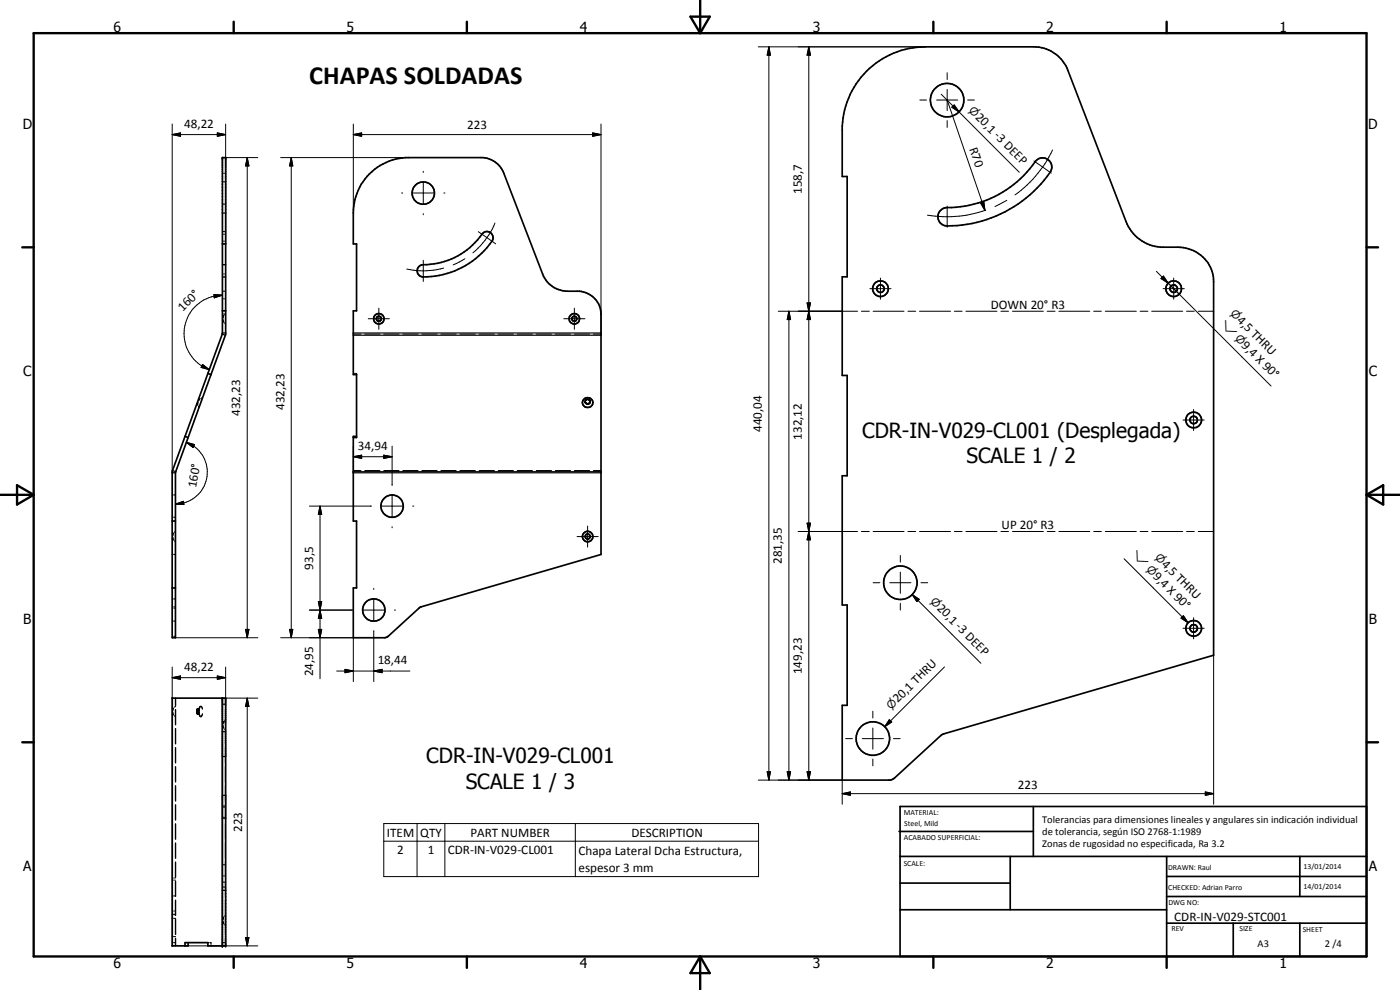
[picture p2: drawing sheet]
<svg xmlns="http://www.w3.org/2000/svg" width="420mm" height="297mm" viewBox="0 0 420 297" stroke-linecap="round" stroke-linejoin="round" font-family="sans-serif">
<g fill="none" stroke="#000" stroke-width=".51">
<path d="M260 21.4a25.1 25.1 0 0 1 17.7-7.3h32.5a10.8 10.8 0 0 1 10.3 7l17.4 45.4a12 12 0 0 0 10.4 7.7h5.2a10.6 10.6 0 0 1 10.7 10.3v112.1l-81.3 23.7-14.4 13.1-1 .6-14.7 .1v-22.5h1.4v-30.1h-1.4v-38.8h1.4v-30.1h-1.4v-29.5h1.4v-30.1h-1.4v-15.2a25.2 25.2 0 0 1 7.2-16.4zM66.7 47.3h1v52.9l-15 41.5v49.6h-1l.1-50.1 14.9-41.3zM66.7 73.2h1M125.8 79.9l.6-.4a22.5 22.5 0 0 0 18.7-9.7 1.83 1.83 0 0 1 2.3 .2 1.83 1.83 0 0 1 .2 2.3 24.7 24.7 0 0 1-21.2 10.7 1.84 1.84 0 0 1-.6-3.1zM282.1 63.2l1.4-.8a33.1 33.1 0 0 0 27.7-14.4 2.76 2.76 0 0 1 3.6 .1 2.76 2.76 0 0 1 .4 3.6 37.3 37.3 0 0 1-31.7 16 2.76 2.76 0 0 1-1.4-4.5zM66.7 93.3h1M62.4 112.1l.9 .3M55.5 130.9l1 .4M107 130.9h-1v25.4h1v20.1h-1v14.9l10-.1 10.4-9.1 54-15.7v-72.2a6.9 6.9 0 0 0-6.5-6.8h-3.6a8 8 0 0 1-7.5-5.2l-11.6-30.2a7.4 7.4 0 0 0-6.2-4.7h-23.3a16.7 16.7 0 0 0-15.7 16.6v9.3h1v20.1h-1v19.1h1v18.9h-1M175.6 120.5l.1 .4 .6 .3M176.3 121.2h.2M177 120.9l-.5 .3"/>
<path d="M177 120.9a.71 .71 0 0 0-.3-1 .71 .71 0 0 0-1 .4 .71 .71 0 0 0 .6 .9M177.1 120.5l-.1 .4M51.7 156.3h1M51.7 176.4h1M59.2 212.9l.1-.2a1.09 1.09 0 0 1 0 1.5l-.2-.4zM59.4 212.8l-.1 .3 .1 1.1M66.7 209.5v74.3M269.8 249.5h40.3M270.1 242h140v45h-140zM270.1 257h140M303.2 257v16M310.1 242v15"/>
<path d="M350.1 257v30M390.1 257v12M270.1 265h33.1M270.1 273h80M350.1 277h60M350.1 269h60M350.1 263h60M370.1 277v10M390.1 277v10M56.5 282.8v1h-4.8v-74.3h16v74.3h-5.3v-1h-6.9v1"/>
<circle cx="284.2" cy="30.1" r="5"/>
<circle cx="127" cy="57.9" r="3.4"/>
<circle cx="113.7" cy="95.7" r="1.57"/>
<circle cx="113.7" cy="95.6" r=".76"/>
<circle cx="172.3" cy="95.6" r=".74"/>
<circle cx="172.4" cy="95.7" r="1.57"/>
<circle cx="264.2" cy="86.6" r="2.36"/>
<circle cx="264.3" cy="86.6" r="1.13"/>
<circle cx="352.2" cy="86.6" r="2.35"/>
<circle cx="352.2" cy="86.6" r="1.12"/>
<circle cx="176.4" cy="120.8" r="1.52"/>
<circle cx="358.2" cy="126" r="2.36"/>
<circle cx="358.3" cy="126" r="1.13"/>
<circle cx="117.7" cy="151.9" r="3.4"/>
<circle cx="176.4" cy="161" r=".76"/>
<circle cx="176.4" cy="161" r="1.57"/>
<circle cx="270.2" cy="174.8" r="5"/>
<circle cx="112.2" cy="183" r="3.4"/>
<circle cx="358.2" cy="188.5" r="1.13"/>
<circle cx="358.2" cy="188.5" r="2.36"/>
<circle cx="262" cy="221.6" r="5"/>
</g>
<g fill="none" stroke="#000" stroke-width=".35">
<path d="M66.7 54.6h.4M67.4 54.6h.3M66.7 63.9h1M66.7 79.4h.4M66.7 69.5h.4M66.7 61.3h.4M67.4 79.4h.3M67.4 69.5h.3M67.4 61.3h.3M66.7 99.9h1M66.7 94.9h.1M66.7 96.4h.1"/>
<path d="M66.7 87.4h.4M66.7 83.1h.4M66.9 94.9h.1M66.9 96.4h.1M66.9 94.9v.5M66.9 95.9v.5M66.9 96.4l.3 .3M67.2 94.6l-.3 .3M67.4 87.4h.3M67.4 83.1h.3M67.5 96.9l.2 .3M67.7 94.1l-.2 .3"/>
<path d="M106 99.9h74.4M59.6 119.8h.1M59.7 119.8h.1M59.8 119.8h.1M59.8 119.8l-.2 .5M60.1 119.6l-.3 .2M60.8 119.3l-.4 .2M66.7 100.2l.9 .4M106 112.1h.4M106 100.6h74.4M106.7 112.1l.3 .1M107 112.3v.1"/>
<path d="M176 119.8l-.4 .6M176.7 119.8l.4 .7M59.1 121.2h.1M59.2 121.2h.1M59.3 121.2l.1 .4M59.4 120.8l-.1 .4M59.6 121.9l.1 .4M51.7 141.9h1M51.7 155.2h.3M51.7 148.5h.3M51.8 141.2l.9 .3M52.1 159.9l-.3 .3"/>
<path d="M52.4 155.2h.3M52.4 148.5h.3M52.7 159.4l-.3 .3M106 141.9h74.4M106 141.5h74.4M51.7 160.2h.1M51.7 161.7h.1M51.7 166.4h.3M51.7 179.7h.3M51.8 160.2v.5M51.8 161.2v.5M51.8 161.7l.3 .3"/>
<path d="M52.4 166.4h.3M52.4 179.7h.3M52.4 162.3l.3 .3M51.7 186.4h.3M52.4 186.4h.3M51.7 212.7h.1M51.7 214.2h.1M51.8 209.5v74.3M51.8 212.7v.5M51.8 213.7v.5M51.8 214.2l.3 .3M52.1 212.5l-.3 .2"/>
<path d="M52.4 214.8l.3 .3M52.7 209.5v2.3M52.7 212.9v4.6M52.7 218.6v4.6M52.7 211.9l-.3 .3M59.3 212.7h.1M59.3 214.2h.1M59.4 214.2l.2 .2M59.4 214.2h.1M59.5 212.7l.2 .4v.8l-.2 .3M59.5 214.2h.1M59.6 212.5l-.2 .3"/>
<path d="M59.7 213.8l.4 1.1M59.8 214.7l.3 .2M60.1 212h.4l.2 .8M60.1 212l-.4 1.1M60.1 212l-.3 .3M60.7 214.2l-.2 .7h-.4M66.7 209.5v74.3M66.7 219.5h1M66.7 216.6h1M66.7 211.3h1M66.7 216.7h.1M66.7 218.2h.1"/>
<path d="M66.9 216.7h.1M66.9 218.2h.1M66.9 216.7v.5M66.9 217.7v.5M66.9 218.2l.3 .3M67.2 216.5l-.3 .2M67.5 218.8l.2 .2M67.7 215.9l-.2 .3M52.7 224.3v4.6M52.7 230v4.6M52.7 235.8v4.5M66.7 238.6h1"/>
<path d="M66.7 227h1M52.7 241.5v4.5M52.7 247.2v4.6M52.7 252.9v4.6M52.7 258.7v4.5M66.7 245.5h1M66.7 241.9h.4M66.7 259.5h.4M67.4 241.9h.3M67.4 259.5h.3M51.7 275.5h.3M51.7 268.8h.3"/>
<path d="M51.7 274.3h.3M52.4 275.5h.3M52.4 268.8h.3M52.4 274.3h.3M52.7 264.4v4.5M52.7 270.1v4.6M52.7 275.8v4.6M66.7 267.1h1M66.7 275.4h.1M66.7 276.9h.1M66.7 264.7h.4M66.7 266.1h.4"/>
<path d="M66.9 275.4h.1M66.9 276.9h.1M66.9 275.4v.5M66.9 276.4v.5M66.9 276.9l.3 .3M67.2 275.1l-.3 .3M67.4 264.7h.3M67.4 266.1h.3M67.5 277.5l.2 .2M67.7 274.6l-.2 .2M51.7 282.8h.3M51.7 281h.3"/>
<path d="M52.4 282.8h.3M52.4 281h.3M52.7 281.5v2.3M62.4 282.8h.3M63 282.8h.3v.4M63.3 283.5v.3M66.7 282.8h.4M67.4 282.8h.3"/>
</g>
<g fill="none" stroke="#000" stroke-width=".3">
<path d="M227.6 14.1h50.1M230.7 14.1l.5 2.5h-1zM230.7 14.1v220M242.7 14.1l.5 2.5h-1zM242.7 14.1v220M51.7 37.2v104.7M65.2 39.9l2.5 .5-2.5 .5zM67.7 37.2v36M106 37.2v26.7M177.9 39.9l2.5 .5-2.5 .5zM180.4 37.2v63.4M276 30h2.1"/>
<path d="M281.1 30h6.3M282.5 28.3l5.3 5.3M284.3 30h.1M284.3 30l11.3 33.2M284.3 21.8v2.1M284.3 26.8v6.4M284.3 36.2v2M285.7 32.2l.7-.7 1.4 2.1zM287.8 33.6l18.1 18.1M290.4 30h2M51.7 40.4l2.5-.5v1zM51.7 40.4h16"/>
<path d="M66.7 52h.4M67.4 52h.3M67.7 47.3h9.7M74.2 47.3l.5 2.5h-1zM74.2 47.3v144M84.2 47.3h38.5M87.4 47.3l.5 2.5h-1zM87.4 47.3v144M106 40.4l2.5-.5v1zM106 40.4h74.4M120.5 57.9h.4M123.9 57.9h6.3"/>
<path d="M127 51.4v.3M127 54.7v6.4M133.2 57.9h.4M310.3 48.3l2.6 1.8M312.9 50.1a34 34 0 0 1-8.3 8.4M312.9 50.1l2.6 1.8M315.9 45l-3 5.1M66.7 70.3h.4M66.7 72.3h.4M67.4 70.3h.3M67.4 72.3h.3M127 64.1v.3"/>
<path d="M127 78.1v6.4M139.5 77.6l-3.5 1.9M143.5 69.5l2.6 1.8M146.1 71.3l-1.9 2.4-2.3 2.2M146.1 71.3l2.6 1.9M148.5 66.9l-.8 1.8-1.6 2.6M284.3 61.8v6.4M294.3 61l1-.4 .3 2.6zM295.8 63.1a35.5 35.5 0 0 1-17.5 1.5M302.2 60.1l-3.6 1.9M64.2 88.3l2.5 .3-2.4 .8zM66.7 82.2h.4"/>
<path d="M66.7 89.7h.4M66.7 83.1h.4M66.7 94.2h.4M66.7 88.6a11.7 11.7 0 0 0-10.5 6.8 11.5 11.5 0 0 0 4.4 14.4l2.2 1.1M67.4 82.2h.3M67.4 89.7h.3M67.4 83.1h.3M67.4 94.2h.3M110.5 95.6h6.4M113.7 92.5v6.3M133.2 80.4a23.3 23.3 0 0 1-11.1 .3M169.2 95.6h6.3"/>
<path d="M172.4 92.5v6.3M233.6 93.4h23.8M236.8 93.4l.5 2.5h-1zM236.8 93.4v140.7M242.2 90.9h1l-.5 2.5zM242.2 90.9l1 5h-1l1-5zM242.7 93.4l.5 2.5h-1zM258.5 93.4h2.4M261.1 86.6h6.3M262 93.4h9.3M264.2 83.4v6.4M272.5 93.4h2.3"/>
<path d="M276 93.4h9.3M286.4 93.4h2.3M289.9 93.4h9.3M300.4 93.4h2.3M303.9 93.4h9.2M314.3 93.4h2.3M317.8 93.4h9.3M328.2 93.4h2.3M331.7 93.4h9.3M342.2 93.4h2.3M345.6 93.4h9.4M347 81.4l6.9 6.9"/>
<path d="M348.4 83.6l.8-.8 1.4 2.2zM349.1 86.6h6.3M349.2 82.8l1.4 2.2-2.2-1.4zM350.6 85l30.9 30.8M352.2 83.4v6.4M356.1 93.4h2.3M359.6 93.4h4.6M60.8 109.3l2 1.6-2.4-.7zM106 100.2h2.3M109.5 100.2h4.5M115.2 100.2h4.5M120.9 100.2h4.6"/>
<path d="M126.6 100.2h4.6M132.3 100.2h4.6M138 100.2h4.7M143.8 100.2h4.6M149.5 100.2h4.6M155.2 100.2h4.6M160.9 100.2h4.6M166.7 100.2h4.5M172.4 100.2h4.5M178.1 100.2h2.3M55.9 132.7l2.5 .7-.5 .9zM55.9 132.7a9.5 9.5 0 0 1 4.2 15 10 10 0 0 1-5 3.2l-2.4 .4"/>
<path d="M106 137l2.5-.4v.9zM106 137h11.7M106 133.9v8M115.2 136.6l2.5 .4-2.5 .5zM117.7 133.9v11.8M355 126h6.4M358.2 122.9v6.3M52.7 151.3l2.4-.9 .1 1zM92.9 151.8h18.6M96 151.8l.6 2.5h-1.1zM96 151.8v51.9M106 141.2h2.3"/>
<path d="M109.5 141.2h4.5M114.5 151.8h6.4M115.2 141.2h4.5M117.7 148.7v6.3M117.7 158v.4M120.9 141.2h4.6M123.9 151.8h.3M126.6 141.2h4.6M132.3 141.2h4.6M138 141.2h4.7M143.8 141.2h4.6M149.5 141.2h4.6"/>
<path d="M155.2 141.2h4.6M160.9 141.2h4.6M166.7 141.2h4.5M172.4 141.2h4.5M176.3 157.8v6.4M178.1 141.2h2.3M239.6 159.5h17.8M242.2 157h1l-.5 2.5zM242.2 157l1 5h-1l1-5zM242.7 159.5l.5 2.5h-1zM258.5 159.5h2.4M262 159.5h9.3"/>
<path d="M272.5 159.5h2.3M276 159.5h9.3M286.4 159.5h2.3M289.9 159.5h9.3M300.4 159.5h2.3M303.9 159.5h9.2M314.3 159.5h2.3M317.8 159.5h9.3M328.2 159.5h2.3M331.7 159.5h9.3M342.2 159.5h2.3M345.6 159.5h9.4"/>
<path d="M356.1 159.5h2.3M359.6 159.5h4.6M112.2 176.5v.4M112.2 179.9v6.3M173.2 161h6.3M262 174.8h2.1M267 174.8h6.4M270.2 166.7v2M270.2 171.7v6.3M273.8 178.4l2.1 1.4-.7 .7zM273.8 178.4l20.6 20.6M276.4 174.8h2"/>
<path d="M337.3 167.6l19.3 19.3M51.7 182.5h.3M51.7 182.1h.3M51.7 190.9h.3M52.4 182.5h.3M52.4 182.1h.3M52.4 190.9h.3M52.7 191.3h24.7M73.7 188.8h1l-.5 2.5zM84.2 191.3h21.8v13.2M86.9 188.8h1l-.5 2.5zM92.9 183h13.1"/>
<path d="M95.5 180.5h1.1l-.6 2.5zM95.5 188.8h1.1l-.6 2.5zM95.5 180.5h1.1l-1.1 5h1.1zM96 183l.6 2.5h-1.1zM109 183h6.3M112.2 189.2v15.3M118.4 183h.3M270.2 181v2M354.4 185.5l.8-.8 1.4 2.2zM355 188.5h6.4M355.2 184.7l1.4 2.2-2.2-1.4zM358.2 185.3v6.4"/>
<path d="M364.2 196.6v44.7M51.7 203.3l2.5-.5v1zM51.7 200.2v9.3M51.7 203.3h16M52.7 209.5v2.3M52.7 212.9v4.6M52.7 218.6v4.6M65.2 202.8l2.5 .5-2.5 .5zM66.7 209.5h10.7M67.6 209.5v2.3M67.6 212.9v4.6M67.6 218.6v4.6"/>
<path d="M67.7 200.2v9.3M74.2 209.5l.5 2.5h-1zM74.2 209.5v74.3M101 201.3h22M103.5 200.8l2.5 .5-2.5 .5zM112.2 201.3l2.5-.5v1zM261.9 213.4v2M261.9 218.4v6.4M266.9 215.9l.7 .7-2.1 1.5zM283.5 200.1l-18 18M52.7 224.3v4.6M52.7 230v4.6"/>
<path d="M52.7 235.8v4.5M67.6 224.3v4.6M67.6 230v4.6M67.6 235.8v4.5M227.6 234.1h25.2v7.2M230.2 231.6h1l-.5 2.5zM236.3 231.6h1l-.5 2.5zM242.2 231.6h1l-.5 2.5zM252.8 238.1l2.4-.5v1zM252.8 238.1h111.4M253.8 221.6h2M258.8 221.6h6.3"/>
<path d="M261.9 227.8v2M268.1 221.6h2.1M361.7 237.6l2.5 .5-2.5 .5zM52.7 241.5v4.5M52.7 247.2v4.6M52.7 252.9v4.6M52.7 258.7v4.5M66.7 245.2h.4M66.7 242.2h.4M67.4 245.2h.3M67.4 242.2h.3M67.6 241.5v4.5"/>
<path d="M67.6 247.2v4.6M67.6 252.9v4.6M67.6 258.7v4.5M115.2 247.1h112.5v15.9h-112.5zM115.2 252.4h112.5M125.2 247.1v15.9M133.5 247.1v15.9M172.7 247.1v15.9M51.7 264.1h.3M51.7 263.4h.3M51.7 273.3h.3M51.7 274.4h.3"/>
<path d="M52.4 264.1h.3M52.4 263.4h.3M52.4 273.3h.3M52.4 274.4h.3M52.7 264.4v4.5M52.7 270.1v4.6M52.7 275.8v4.6M66.7 262.8h.4M67.4 262.8h.3M67.6 264.4v4.5M67.6 270.1v4.6M67.6 275.8v4.6"/>
<path d="M52.7 281.5v2.3M55.5 283.8h21.9M67.6 281.5v2.3M73.7 281.3h1l-.5 2.5z"/>
</g>
<g fill="#000">
<circle cx="66.7" cy="47.3" r=".25"/>
<circle cx="67.7" cy="47.3" r=".25"/>
<circle cx="66.9" cy="96.4" r=".18"/>
<circle cx="66.9" cy="94.9" r=".18"/>
<circle cx="176" cy="119.8" r=".18"/>
<circle cx="176.7" cy="119.8" r=".18"/>
<circle cx="59.3" cy="121.2" r=".18"/>
<circle cx="175.6" cy="120.5" r=".18"/>
<circle cx="177.1" cy="120.5" r=".18"/>
<circle cx="51.8" cy="161.7" r=".18"/>
<circle cx="66.7" cy="209.5" r=".25"/>
<circle cx="66.9" cy="275.4" r=".18"/>
<circle cx="66.7" cy="283.8" r=".25"/>
<circle cx="67.7" cy="283.8" r=".25"/>
</g>
<g fill="none" stroke="#000" stroke-width=".71">
<path d="M10.1 9.9h400v277.1h-400zM70.1 6.5v3.4M140.1 6.5v3.4M207.2 5h5.8l-2.9 4.9zM210.1 0v9.9M280.1 6.5v3.4M350.1 6.5v3.4M6.7 74.2h3.4M410.1 74.2h3.5M.1 148.5h10M5.1 145.6l5 2.9-5 2.9zM410.1 148.5h10"/>
<path d="M410.1 148.5l5-2.9v5.8zM6.7 222.7h3.4M410.1 222.7h3.5M70.1 287v3.4M140.1 287v3.4M210.1 287v10M210.1 287l2.9 5h-5.8zM280.1 287v3.4M350.1 287v3.4"/>
</g>
<g fill="#000">
<path d="M230.7 14.1l.5 2.5h-1zM242.7 14.1l.5 2.5h-1zM51.7 40.4l2.5-.5v1zM106 40.4l2.5-.5v1zM285.7 32.2l.7-.7 1.4 2.1zM65.2 39.9l2.5 .5-2.5 .5zM74.2 47.3l.5 2.5h-1zM87.4 47.3l.5 2.5h-1zM177.9 39.9l2.5 .5-2.5 .5zM294.3 61l1-.4 .3 2.6zM64.2 88.3l2.5 .3-2.4 .8zM236.8 93.4l.5 2.5h-1z"/>
<path d="M242.2 90.9h1l-.5 2.5zM242.7 93.4l.5 2.5h-1zM349.2 82.8l1.4 2.2-2.2-1.4zM60.8 109.3l2 1.6-2.4-.7zM55.9 132.7l2.5 .7-.5 .9zM106 137l2.5-.4v.9zM115.2 136.6l2.5 .4-2.5 .5zM52.7 151.3l2.4-.9 .1 1zM96 151.8l.6 2.5h-1.1zM242.2 157h1l-.5 2.5zM242.7 159.5l.5 2.5h-1zM273.8 178.4l2.1 1.4-.7 .7z"/>
<path d="M73.7 188.8h1l-.5 2.5zM86.9 188.8h1l-.5 2.5zM95.5 180.5h1.1l-.6 2.5zM95.5 188.8h1.1l-.6 2.5zM96 183l.6 2.5h-1.1zM355.2 184.7l1.4 2.2-2.2-1.4zM51.7 203.3l2.5-.5v1zM65.2 202.8l2.5 .5-2.5 .5zM74.2 209.5l.5 2.5h-1zM103.5 200.8l2.5 .5-2.5 .5zM112.2 201.3l2.5-.5v1zM266.9 215.9l.7 .7-2.1 1.5z"/>
<path d="M230.2 231.6h1l-.5 2.5zM236.3 231.6h1l-.5 2.5zM242.2 231.6h1l-.5 2.5zM252.8 238.1l2.4-.5v1zM361.7 237.6l2.5 .5-2.5 .5zM73.7 281.3h1l-.5 2.5z"/>
</g>
<text font-size="7.9" x="92.8" y="25.3">CHAPAS SOLDADAS</text>
<g font-size="6.3">
<text x="258.7" y="131.4">CDR-IN-V029-CL001 (Desplegada)</text>
<text x="290.1" y="138.9">SCALE 1 / 2</text>
<text x="127.9" y="229">CDR-IN-V029-CL001</text>
<text x="139.8" y="236.6">SCALE 1 / 3</text>
</g>
<g font-size="4.2">
<text x="34" y="9.6">6</text>
<text x="104" y="9.6">5</text>
<text x="174" y="9.6">4</text>
<text x="244" y="9.6">3</text>
<text x="314" y="9.6">2</text>
<text x="384" y="9.6">1</text>
<text x="6.8" y="38.7">D</text>
<text x="410.6" y="38.7">D</text>
<text x="7" y="112.9">C</text>
<text x="410.8" y="112.9">C</text>
<text x="7" y="187.1">B</text>
<text x="410.8" y="187.1">B</text>
<text x="7" y="261.4">A</text>
<text x="410.8" y="261.4">A</text>
<text x="34" y="290.4">6</text>
<text x="104" y="290.4">5</text>
<text x="174" y="290.4">4</text>
<text x="244" y="290.4">3</text>
<text x="314" y="290.4">2</text>
<text x="384" y="290.4">1</text>
</g>
<g font-size="3.9">
<text x="292.6" y="35.3" transform="rotate(45 292.6 35.3)">20,1 -3 DEEP</text>
<text x="55.2" y="38.3">48,22</text>
<text x="140.2" y="38.8">223</text>
<text x="290.9" y="44.6" transform="rotate(71 290.9 44.6)">R70</text>
<text x="240.7" y="58.3" transform="rotate(-90 240.7 58.3)">158,7</text>
<text x="54.9" y="93.6" transform="rotate(-46 54.9 93.6)">160°</text>
<text x="297.3" y="92.6">DOWN 20° R3</text>
<text x="371.1" y="96.2" transform="rotate(45 371.1 96.2)">4,5 THRU</text>
<text x="372.4" y="103.8" transform="rotate(45 372.4 103.8)">9,4 X 90°</text>
<text x="72.1" y="124.8" transform="rotate(-90 72.1 124.8)">432,23</text>
<text x="85.3" y="123" transform="rotate(-90 85.3 123)">432,23</text>
<text x="228.7" y="129.6" transform="rotate(-90 228.7 129.6)">440,04</text>
<text x="240.7" y="132" transform="rotate(-90 240.7 132)">132,12</text>
<text x="107.4" y="135">34,94</text>
<text x="58.9" y="146.5" transform="rotate(-80 58.9 146.5)">160°</text>
<text x="300.6" y="158.7">UP 20° R3</text>
<text x="94" y="170.9" transform="rotate(-90 94 170.9)">93,5</text>
<text x="234.7" y="169.2" transform="rotate(-90 234.7 169.2)">281,35</text>
<text x="345.9" y="173.1" transform="rotate(45 345.9 173.1)">9,4 X 90°</text>
<text x="348.4" y="169.5" transform="rotate(45 348.4 169.5)">4,5 THRU</text>
<text x="281" y="182.7" transform="rotate(45 281 182.7)">20,1 -3 DEEP</text>
<text x="55.2" y="201.3">48,22</text>
<text x="94" y="202.9" transform="rotate(-90 94 202.9)">24,95</text>
<text x="113.4" y="199.3">18,44</text>
<text x="240.7" y="202.3" transform="rotate(-90 240.7 202.3)">149,23</text>
<text x="269.4" y="211.1" transform="rotate(-45 269.4 211.1)">20,1 THRU</text>
<text x="305.5" y="236.6">223</text>
<text x="72.7" y="249.6" transform="rotate(-90 72.7 249.6)">223</text>
<text x="116.1" y="251">ITEM</text>
<text x="126.1" y="251">QTY</text>
<text x="141.2" y="251">PART NUMBER</text>
<text x="189.5" y="251">DESCRIPTION</text>
<text x="119.2" y="256.3">2</text>
<text x="128.4" y="256.3">1</text>
<text x="134.4" y="256.3">CDR-IN-V029-CL001</text>
<text x="173.6" y="256.4">Chapa Lateral Dcha Estructura,</text>
<text x="173.6" y="261.7">espesor 3 mm</text>
<text x="352.4" y="276.3">CDR-IN-V029-STC001</text>
</g>
<g font-size="3.3">
<text x="290.6" y="33.4" transform="rotate(45 290.6 33.4)">n</text>
<text x="369.1" y="94.3" transform="rotate(45 369.1 94.3)">n</text>
<text x="366" y="97.4" transform="rotate(45 366 97.4)">w</text>
<text x="370.4" y="101.8" transform="rotate(45 370.4 101.8)">n</text>
<text x="339.4" y="166.7" transform="rotate(45 339.4 166.7)">w</text>
<text x="346.4" y="167.5" transform="rotate(45 346.4 167.5)">n</text>
<text x="343.9" y="171.2" transform="rotate(45 343.9 171.2)">n</text>
<text x="279.1" y="180.7" transform="rotate(45 279.1 180.7)">n</text>
<text x="267.5" y="213.1" transform="rotate(-45 267.5 213.1)">n</text>
</g>
<g font-size="3.1">
<text x="312.7" y="246.8">Tolerancias para dimensiones lineales y angulares sin indicación individual</text>
<text x="312.7" y="250.4">de tolerancia, según ISO 2768-1:1989</text>
<text x="312.7" y="254">Zonas de rugosidad no especificada, Ra 3.2</text>
<text x="377.4" y="284.1">A3</text>
<text x="397.6" y="284.2">2 /4</text>
</g>
<g font-size="2.4">
<text x="271.2" y="244.4">MATERIAL:</text>
<text x="271.3" y="252">ACABADO SUPERFICIAL:</text>
<text x="271.4" y="247.9">Steel, Mild</text>
<text x="271.2" y="259.7">SCALE:</text>
<text x="350.6" y="261">DRAWN: Raul</text>
<text x="391.2" y="260.6">13/01/2014</text>
<text x="350.6" y="267">CHECKED: Adrian Parro</text>
<text x="391.2" y="266.7">14/01/2014</text>
<text x="350.6" y="271.4">DWG NO:</text>
<text x="351.6" y="279.3">REV</text>
<text x="372" y="279.4">SIZE</text>
<text x="391" y="279.6">SHEET</text>
</g>
</svg>
